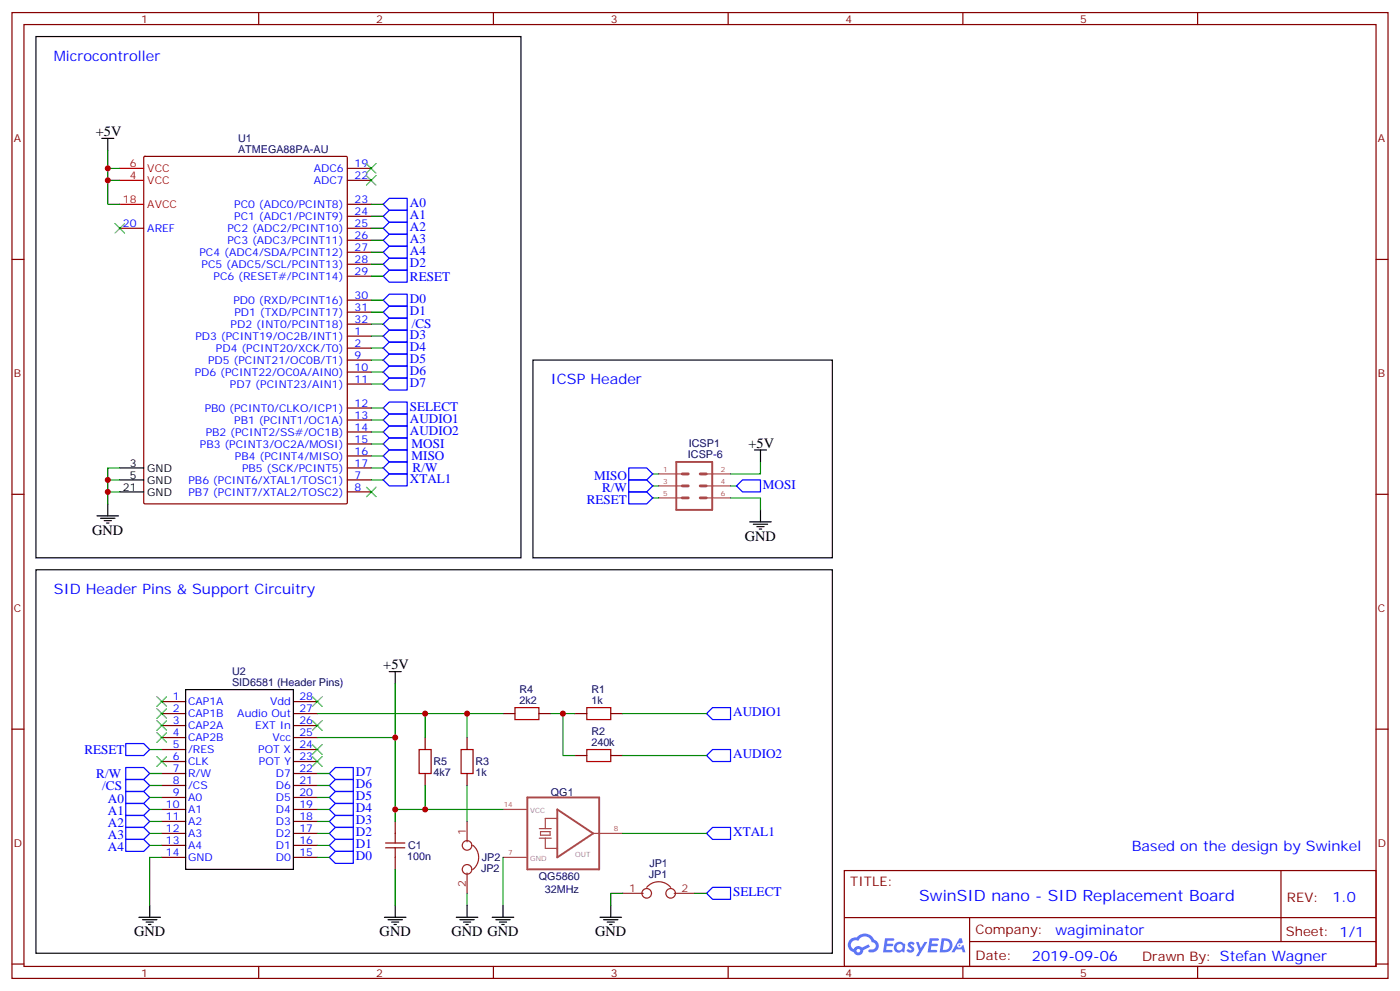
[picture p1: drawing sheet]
<svg xmlns="http://www.w3.org/2000/svg" width="412mm" height="292mm" viewBox="0 0 412 292" stroke-linecap="round" stroke-linejoin="round" font-family="sans-serif">
<g fill="none" stroke="#870000" stroke-width=".35">
<path d="M3.5 3.7h405.4v284.3h-405.4zM7.1 7.2h398.2v277.3h-398.2zM76.2 3.7v3.5M145.3 3.7v3.5M214.5 3.7v3.5M283.6 3.7v3.5M352.8 3.7v3.5M3.5 76.4h3.6M405.3 76.4h3.6M3.5 145.5h3.6M405.3 145.5h3.6M3.5 214.7h3.6"/>
<path d="M405.3 214.7h3.6M248.7 256.3h156.6v28.2h-156.6zM377.3 256.3v20.9M248.7 270.1h156.5M285.6 277.2h119.6M285.6 270.1v14.2M3.5 283.8h3.6M76.2 284.5v3.5M145.3 284.5v3.5M214.5 284.5v3.5M283.6 284.5v3.5M352.8 284.5v3.5"/>
<path d="M405.3 283.8h3.6"/>
</g>
<g fill="#5487ff">
<path d="M267.7 277.5a1.22 1.22 0 0 1 1.7 .2l-.4 .6a.47 .47 0 0 0-.3-.4 .47 .47 0 0 0-.5 .2l.1 .2a1.14 1.14 0 0 1 .8 1.8 1.14 1.14 0 0 1-1.9 0l-.2-.2 .5-.6 .7 .5a.29 .29 0 0 0 .3-.3 .29 .29 0 0 0-.2-.3 1.04 1.04 0 0 1-.6-1.7z"/>
<path d="M260.7 276.2h2.4l.3 .2-.2 .5-1.8 .1-.1 .8h1.5l.3 .4-.3 .4h-1.6l-.2 1.1h1.7l.2 .3-.2 .3-2.6 .1z"/>
<path d="M273.8 276.2h2.4l.3 .2-.1 .5-1.8 .1-.2 .8h1.6l.3 .4-.4 .4-1.6-.1-.1 1.1 1.7 .1 .2 .3-.2 .3-2.6 .1z"/>
<path d="M282.6 276.2h.7l.3 1.3-.6 .3a.69 .69 0 0 0-1 .3 .69 .69 0 0 0 .4 .9 .69 .69 0 0 0 .9-.6l.5-.2 .6 2.2h-.8l-.2-.9h-1.8l-.5 .9h-.8z"/>
<path d="M269.8 277.3h.8l.6 1.8 1.1-1.8h.9l-2.6 4.2h-.8l.9-1.5z"/>
<path d="M277.4 276.2l-.6 4.2h1.3a2.11 2.11 0 0 0 2.5-2.1 2.11 2.11 0 0 0-2.5-2.1zM278.1 277a1.39 1.39 0 0 1 1.7 1.4 1.39 1.39 0 0 1-1.8 1.2h-.3z"/>
<path d="M263.7 277.8a1.54 1.54 0 0 0-.1 2.2 1.54 1.54 0 0 0 2.2 .1l.6 .3 .3-2.3-.2-.3h-.4a1.49 1.49 0 0 0-2.4 0zM264 278.8a.94 .94 0 0 1 1.8 0 .94 .94 0 0 1-1.8 0z"/>
<path d="M250.4 276.6a2.18 2.18 0 0 0 1.1 3.7 1.44 1.44 0 0 0 1.6 .9 1.44 1.44 0 0 0 1.2-1.4l2-1.1-.5-.7-1.9 1a1.47 1.47 0 0 0-2.4 .4 1.39 1.39 0 0 1-.7-1.9 1.39 1.39 0 0 1 2-.5 2.12 2.12 0 0 1 2.2-1.3 2.12 2.12 0 0 1 1.9 1.7 1.14 1.14 0 0 1 1.1 1.4 1.14 1.14 0 0 1-1.7 .7 .43 .43 0 0 0-.5 .4 .43 .43 0 0 0 .4 .5 1.98 1.98 0 0 0 2.5-1.2 1.98 1.98 0 0 0-1.2-2.6 3.1 3.1 0 0 0-5.3-.6l-.9 .1zM252.3 279.9a.55 .55 0 0 1 1.1 0 .55 .55 0 0 1-1.1 0z"/>
<circle cx="282.6" cy="278.3" r=".26"/>
</g>
<g fill="none" stroke="#870000" stroke-width=".35">
<path d="M42.4 46.2l.3-.2h59.3l.3 .2v101.8l-.2 .3h-59.4l-.3-.1zM102.3 49.6h7.1M102.3 53.1h7.1M35.3 67.2h7M102.3 67.2h7.1M102.3 60.1h7.1M102.3 63.7h7.1M102.3 70.7h7.1M102.3 74.3h7.1M102.3 77.8h7.1M102.3 81.3h7.1M102.3 88.4h7.1"/>
<path d="M102.3 91.9h7.1M102.3 95.4h7.1M102.3 99h7.1M102.3 102.5h7.1M102.3 106h7.1M102.3 109.5h7.1M102.3 113.1h7.1M102.3 120.1h7.1M102.3 123.6h7.1M102.3 127.2h7.1M102.3 130.7h7.1M102.3 134.2h7.1"/>
<path d="M102.3 137.8h7.1M102.3 141.3h7.1M102.3 144.8h7.1M47.6 206.6h7.1M47.6 210.1h7.1M47.6 213.6h7.1M47.6 217.1h7.1M86.4 206.6h7.1M86.4 210.1h7.1M86.4 213.6h7.1M86.4 217.1h7.1M125.2 217.1v3.6"/>
<path d="M137.6 217.1v3.6M148.2 210.1h3.5M158.7 210.1h3.6M169.3 210.1h3.6M179.9 210.1h3.5M47.6 220.7h7.1M47.6 224.2h7.1M47.6 227.7h7.1M47.6 231.2h7.1M47.6 234.8h7.1M47.6 238.3h7.1M86.4 220.7h7.1"/>
<path d="M86.4 224.2h7.1M86.4 227.7h7.1M86.4 231.2h7.1M86.4 234.8h7.1M86.4 238.3h7.1M125.2 227.7v3.5M137.6 227.7v3.5M169.3 222.4h3.6M179.9 222.4h3.5M47.6 241.8h7.1M47.6 245.4h7.1M47.6 248.9h7.1"/>
<path d="M47.6 252.4h7.1M86.4 241.8h7.1M86.4 245.4h7.1M86.4 248.9h7.1M86.4 252.4h7.1M116.4 241.8v3.6M116.4 252.4v3.5"/>
</g>
<path d="M35.3 49.6h7M35.3 53.1h7M35.3 60.1h7" fill="none" stroke="#f00" stroke-width=".35"/>
<g fill="none" stroke="#000" stroke-width=".35">
<path d="M10.6 10.8h142.9v153.4h-142.9zM30 40.7h3.5M31.7 40.7v3.6M157 106h88.2v58.2h-88.2zM35.3 137.8h7M222.2 132.5h3.6M224 132.5v3.5M28.6 151.9h6.3M29.6 152.6h4.3M30.7 153.3h2.1M31.4 154h.7M31.7 148.3v3.6"/>
<path d="M35.3 141.3h7M35.3 144.8h7M220.8 153.6h6.4M221.9 154.3h4.2M223 155h2.1M223.7 155.8h.7M224 150.1v3.5M10.6 167.7h234.6v112.9h-234.6zM114.7 197.7h3.5M116.4 197.7v3.6M54.7 203h31.7v52.9h-31.7zM40.9 270.1h6.4"/>
<path d="M42 270.8h4.2M43 271.5h2.2M43.7 272.2h.7M44.1 266.5v3.6M113.2 270.1h6.4M114.3 270.8h4.2M115.4 271.5h2.1M116.1 272.2h.7M116.4 266.5v3.6M134.4 270.1h6.4M135.5 270.8h4.2M136.5 271.5h2.1"/>
<path d="M137.2 272.2h.7M137.6 266.5v3.6M145 270.1h6.3M146 270.8h4.3M147.1 271.5h2.1M147.8 272.2h.7M148.2 266.5v3.6M176.7 270.1h6.4M177.8 270.8h4.2M178.9 271.5h2.1M179.6 272.2h.7M179.9 266.5v3.6"/>
</g>
<g fill="none" stroke="#00f" stroke-width=".35">
<path d="M112.9 77.8l1.8-1.8h5.2v3.6h-5.2zM112.9 60.1l1.8-1.7h5.2v3.5h-5.2zM112.9 63.7l1.8-1.8h5.2v3.5h-5.2zM112.9 67.2l1.8-1.8h5.2v3.6h-5.2zM112.9 70.7l1.8-1.7h5.2v3.5h-5.2zM112.9 74.3l1.8-1.8h5.2v3.5h-5.2zM114.7 79.6h5.2v3.5h-5.2l-1.8-1.8zM112.9 88.4l1.8-1.8h5.2v3.5h-5.2zM112.9 91.9l1.8-1.8h5.2v3.6h-5.2zM112.9 95.4l1.8-1.7h5.2v3.5h-5.2zM114.7 97.2h5.2v3.5h-5.2l-1.8-1.7zM112.9 102.5l1.8-1.8h5.2v3.5h-5.2z"/>
<path d="M112.9 106l1.8-1.8h5.2v3.6h-5.2zM112.9 109.5l1.8-1.7h5.2v3.5h-5.2zM112.9 113.1l1.8-1.8h5.2v3.5h-5.2zM112.9 123.6l1.8-1.7h5.2v3.5h-5.2zM112.9 127.2l1.8-1.8h5.2v3.5h-5.2zM112.9 137.8l1.8-1.8h5.2v3.5h-5.2zM112.9 130.7l1.8-1.8h5.2v3.6h-5.2zM112.9 134.2l1.8-1.7h5.2v3.5h-5.2zM112.9 120.1l1.8-1.7h5.2v3.5h-5.2zM185.2 137.8h5.3l1.8 1.7-1.8 1.8h-5.3zM112.9 141.3l1.8-1.8h5.2v3.6h-5.2zM185.2 141.3h5.3l1.8 1.8-1.8 1.7h-5.3z"/>
<path d="M185.2 144.8h5.3l1.8 1.8-1.8 1.7h-5.3zM217 143.1l1.7-1.8h5.3v3.5h-5.3zM37 218.9h5.3l1.8 1.8-1.8 1.7h-5.3zM208.1 210.1l1.8-1.8h5.3v3.5h-5.3zM37 233h5.3l1.8 1.8-1.8 1.7h-5.3zM37 236.5h5.3l1.8 1.8-1.8 1.8h-5.3zM37 226h5.3l1.8 1.7-1.8 1.8h-5.3zM37 229.5h5.3l1.8 1.7-1.8 1.8h-5.3zM97 238.3l1.8-1.8h5.3v3.6h-5.3zM97 231.2l1.8-1.7h5.3v3.5h-5.3zM98.8 233h5.3v3.5h-5.3l-1.8-1.7zM98.8 226h5.3v3.5h-5.3l-1.8-1.8z"/>
<path d="M208.1 222.4l1.8-1.7h5.3v3.5h-5.3zM37 240.1h5.3l1.8 1.7-1.8 1.8h-5.3zM37 243.6h5.3l1.8 1.8-1.8 1.7h-5.3zM37 247.1h5.3l1.8 1.8-1.8 1.7h-5.3zM97 252.4l1.8-1.8h5.3v3.6h-5.3zM97 248.9l1.8-1.8h5.3v3.5h-5.3zM97 245.4l1.8-1.8h5.3v3.5h-5.3zM97 241.8l1.8-1.7h5.3v3.5h-5.3zM208.1 245.4l1.8-1.8h5.3v3.5h-5.3zM208.1 263l1.8-1.8h5.3v3.6h-5.3z"/>
</g>
<g fill="none" stroke="#008700" stroke-width=".35">
<path d="M31.7 44.3v15.8h3.6M31.7 49.6h3.6M31.7 53.1h3.6M109.4 60.1h3.5M109.4 63.7h3.5M109.4 67.2h3.5M109.4 70.7h3.5M109.4 77.8h3.5M109.4 74.3h3.5M109.4 88.4h3.5M109.4 91.9h3.5M109.4 99h3.5"/>
<path d="M109.4 95.4h3.5M109.4 81.3h3.5M109.4 102.5h3.5M109.4 106h3.5M109.4 109.5h3.5M109.4 113.1h3.5M35.3 137.8h-3.6v10.5M109.4 123.6h3.5M109.4 127.2h3.5M109.4 137.8h3.5M109.4 130.7h3.5M109.4 134.2h3.5"/>
<path d="M109.4 120.1h3.5M192.3 139.5h1.7M224 136v3.5h-8.8M31.7 141.3h3.6M31.7 144.8h3.6M109.4 141.3h3.5M192.3 143.1h1.7M192.3 146.6h1.7M215.2 146.6h8.8v3.5M215.2 143.1h1.8M93.5 217.1h22.9v21.2h31.8M93.5 210.1h54.7"/>
<path d="M116.4 201.3v15.8M125.2 210.1v7M137.6 210.1v7M162.3 210.1h7M165.8 210.1v12.3h3.5M183.4 210.1h24.7M44.1 234.8h3.5M44.1 238.3h3.5M44.1 227.7h3.5M44.1 231.2h3.5M44.1 220.7h3.5M93.5 234.8h3.5"/>
<path d="M93.5 238.3h3.5M93.5 227.7h3.5M93.5 231.2h3.5M116.4 238.3v3.5M125.2 231.2v7.1M137.6 231.2v10.6M183.4 222.4h24.7M44.1 241.8h3.5M44.1 245.4h3.5M44.1 248.9h3.5M47.6 252.4h-3.5v14.1M93.5 241.8h3.5"/>
<path d="M93.5 245.4h3.5M93.5 248.9h3.5M93.5 252.4h3.5M116.4 255.9v10.6M148.2 252.4v14.1M183.4 245.4h24.7M137.6 263v3.5M183.4 263h-3.5v3.5M204.6 263h3.5"/>
</g>
<path d="M199.2 136h10.6v14.1h-10.6zM155.3 234.8h21.2v21.1h-21.2zM164.2 238.3l10.5 7.1-10.5 7z" fill="none" stroke="#a64a4a" stroke-width=".56"/>
<g fill="none" stroke="#a64a4a" stroke-width=".35">
<path d="M194 139.5h7M208.3 139.5h6.9M194 143.1h7M194 146.6h7M208.3 143.1h6.9M208.3 146.6h6.9M148.2 238.3h6.9M148.2 252.4h6.9M158.9 246.8h3.5M158.9 243.9h3.5M159.2 244.8h2.8v1.1h-2.8zM160.6 246.8v3h3.6"/>
<path d="M164.2 240.9h-3.6v3M174.7 245.4h8.7"/>
</g>
<path d="M151.7 208.3h7v3.5h-7zM172.9 208.3h7v3.5h-7zM123.5 220.7h3.5v7h-3.5zM135.8 220.7h3.5v7h-3.5zM172.9 220.7h7v3.5h-7zM113.6 249.6h5.6M113.6 248.2h5.6M116.4 245.4v2.8M116.4 249.6v2.8" fill="none" stroke="#a10000" stroke-width=".35"/>
<g fill="none" stroke="#8c2424" stroke-width=".35">
<path d="M137.6 241.8v6M137.6 257v6M139.3 248.9a4.6 4.6 0 0 1 0 7M183.4 263h6M190.5 261.2a4.6 4.6 0 0 1 7.1 0M198.6 263h6"/>
<circle cx="137.6" cy="255.9" r="1.41"/>
<circle cx="137.6" cy="248.9" r="1.41"/>
<circle cx="190.5" cy="263" r="1.41"/>
<circle cx="197.6" cy="263" r="1.41"/>
</g>
<g fill="none" stroke="#3c3" stroke-width=".35">
<path d="M107.9 48.2l2.9 2.8M107.9 51.7l2.9 2.8M110.8 48.2l-2.9 2.8M110.8 51.7l-2.9 2.8M33.9 65.8l2.8 2.8M36.7 65.8l-2.8 2.8M107.9 143.4l2.9 2.8M110.8 143.4l-2.9 2.8M46.2 205.1l2.8 2.9M46.2 208.7l2.8 2.8M46.2 212.2l2.8 2.8M46.2 215.7l2.8 2.8"/>
<path d="M49 205.1l-2.8 2.9M49 208.7l-2.8 2.8M49 212.2l-2.8 2.8M49 215.7l-2.8 2.8M92.1 219.3l2.8 2.8M92.1 212.2l2.8 2.8M92.1 205.1l2.8 2.9M94.9 219.3l-2.8 2.8M94.9 212.2l-2.8 2.8M94.9 205.1l-2.8 2.9M46.2 222.8l2.8 2.8M49 222.8l-2.8 2.8"/>
<path d="M92.1 222.8l2.8 2.8M94.9 222.8l-2.8 2.8"/>
</g>
<path d="M201 139.5h1.7M206.3 139.5h1.7M201 146.6h1.7M201 143.1h1.7M206.3 146.6h1.7M206.3 143.1h1.7" fill="none" stroke="#a64a4a" stroke-width=".85"/>
<g fill="#c00">
<circle cx="31.8" cy="49.6" r=".88"/>
<circle cx="31.8" cy="141.3" r=".88"/>
<circle cx="125.2" cy="210.1" r=".88"/>
<circle cx="165.8" cy="210.1" r=".88"/>
<circle cx="116.4" cy="217.1" r=".88"/>
<circle cx="116.4" cy="238.3" r=".88"/>
<circle cx="125.2" cy="238.3" r=".88"/>
<circle cx="31.8" cy="144.8" r=".88"/>
<circle cx="31.8" cy="53.1" r=".88"/>
<circle cx="137.6" cy="210.1" r=".88"/>
</g>
<text font-size="4.6" fill="#00f" x="270.8" y="265.3">SwinSID nano - SID Replacement Board</text>
<g font-size="4.2" fill="#00f">
<text x="15.9" y="17.8">Microcontroller</text>
<text x="162.3" y="113.1">ICSP Header</text>
<text x="15.9" y="174.8">SID Header Pins &amp; Support Circuitry</text>
<text x="333.4" y="250.6">Based on the design by Swinkel</text>
<text x="392.5" y="265.6">1.0</text>
<text x="310.9" y="275.1">wagiminator</text>
<text x="304" y="282.9">2019-09-06</text>
</g>
<g font-size="4.2">
<text x="28.2" y="40">+5V</text>
<text x="220.5" y="131.8">+5V</text>
<text x="27.2" y="157.5">GND</text>
<text x="219.4" y="159.3">GND</text>
<text x="112.9" y="197">+5V</text>
<text x="39.5" y="275.7">GND</text>
<text x="111.8" y="275.7">GND</text>
<text x="133" y="275.7">GND GND</text>
<text x="175.3" y="275.7">GND</text>
</g>
<g font-size="3.9" fill="#00f">
<text x="120.7" y="60.9">A0</text>
<text x="120.7" y="64.4">A1</text>
<text x="120.7" y="68">A2</text>
<text x="120.7" y="71.5">A3</text>
<text x="120.7" y="75">A4</text>
<text x="120.7" y="78.5">D2</text>
<text x="120.8" y="82.6">RESET</text>
<text x="120.7" y="89.1">D0</text>
<text x="120.7" y="92.7">D1</text>
<text x="120.7" y="99.7">D3</text>
<text x="121.3" y="96.7">/CS</text>
<text x="120.7" y="103.2">D4</text>
<text x="120.7" y="106.8">D5</text>
<text x="120.7" y="110.3">D6</text>
<text x="120.7" y="113.8">D7</text>
<text x="120.7" y="124.5">AUDIO1</text>
<text x="120.7" y="120.9">SELECT</text>
<text x="120.7" y="128">AUDIO2</text>
<text x="121.2" y="131.9">MOSI</text>
<text x="121.2" y="135.5">MISO</text>
<text x="120.7" y="142.1">XTAL1</text>
<text x="121.5" y="139">R/W</text>
<text x="175" y="141.3">MISO</text>
<text x="224.7" y="143.9">MOSI</text>
<text x="172.8" y="148.3">RESET</text>
<text x="177.3" y="144.8">R/W</text>
<text x="216" y="210.9">AUDIO1</text>
<text x="24.8" y="221.9">RESET</text>
<text x="216" y="223.2">AUDIO2</text>
<text x="28.4" y="229">R/W</text>
<text x="30.1" y="232.5">/CS</text>
<text x="104.9" y="232">D6</text>
<text x="104.9" y="228.5">D7</text>
<text x="31.8" y="236.5">A0</text>
<text x="104.9" y="239.1">D4</text>
<text x="104.9" y="235.5">D5</text>
<text x="31.8" y="240">A1</text>
<text x="31.8" y="243.5">A2</text>
<text x="104.9" y="242.6">D3</text>
<text x="31.8" y="247.1">A3</text>
<text x="31.8" y="250.6">A4</text>
<text x="104.9" y="249.6">D1</text>
<text x="104.9" y="246.1">D2</text>
<text x="216" y="246.2">XTAL1</text>
<text x="104.9" y="253.2">D0</text>
<text x="216" y="263.8">SELECT</text>
</g>
<g font-size="3.9" fill="#800">
<text x="250.5" y="260.9">TITLE:</text>
<text x="379.1" y="265.6">REV:</text>
<text x="287.4" y="275.1">Company:</text>
<text x="378.7" y="275.7">Sheet: 1/1</text>
<text x="287.4" y="282.8">Date:</text>
<text x="336.4" y="282.8">Drawn By: Stefan Wagner</text>
</g>
<g font-size="3.2" fill="#800">
<text x="41.6" y="6.7">1</text>
<text x="110.8" y="6.7">2</text>
<text x="179.9" y="6.7">3</text>
<text x="249.1" y="6.7">4</text>
<text x="318.2" y="6.7">5</text>
<text x="4.1" y="41.8">A</text>
<text x="405.9" y="41.8">A</text>
<text x="4.1" y="110.9">B</text>
<text x="405.9" y="110.9">B</text>
<text x="4.1" y="180.1">C</text>
<text x="405.9" y="180.1">C</text>
<text x="4.1" y="249.2">D</text>
<text x="405.9" y="249.2">D</text>
<text x="41.6" y="287.5">1</text>
<text x="110.8" y="287.5">2</text>
<text x="179.9" y="287.5">3</text>
<text x="249.1" y="287.5">4</text>
<text x="318.2" y="287.5">5</text>
</g>
<g font-size="3.2" fill="#000080">
<text x="70.1" y="41.8">U1</text>
<text x="70.1" y="45">ATMEGA88PA-AU</text>
<text x="202.9" y="131.7">ICSP1</text>
<text x="202.7" y="134.9">ICSP-6</text>
<text x="68.4" y="202">SID6581 (Header Pins)</text>
<text x="68.4" y="198.7">U2</text>
<text x="153" y="207.3">2k2</text>
<text x="153" y="204">R4</text>
<text x="174.2" y="207.3">1k</text>
<text x="174.2" y="204">R1</text>
<text x="174.2" y="219.6">240k</text>
<text x="174.2" y="216.4">R2</text>
<text x="127.7" y="225.3">R5</text>
<text x="140.1" y="225.3">R3</text>
<text x="127.7" y="228.5">4k7</text>
<text x="140.1" y="228.5">1k</text>
<text x="162.3" y="234.3">QG1</text>
<text x="120.2" y="250">C1</text>
<text x="119.9" y="253.2">100n</text>
<text x="141.7" y="256.8">JP2</text>
<text x="142" y="253.5">JP2</text>
<text x="191.3" y="255.3">JP1</text>
<text x="158.7" y="258.9">QG5860</text>
<text x="160.5" y="263">32MHz</text>
<text x="191.1" y="258.5">JP1</text>
</g>
<g font-size="3.2" fill="#f00">
<text x="38.2" y="49.2">6</text>
<text x="38.2" y="52.7">4</text>
<text x="43.4" y="50.6">VCC</text>
<text x="36.2" y="59.8">18</text>
<text x="43.4" y="54.2">VCC</text>
<text x="43.4" y="61.2">AVCC</text>
</g>
<g font-size="3.2" fill="#00f">
<text x="92.4" y="50.6">ADC6</text>
<text x="104.4" y="49.2">19</text>
<text x="104.4" y="52.7">22</text>
<text x="92.4" y="54.2">ADC7</text>
<text x="104.4" y="59.8">23</text>
<text x="69" y="61.2">PC0 (ADC0/PCINT8)</text>
<text x="69" y="64.7">PC1 (ADC1/PCINT9)</text>
<text x="104.4" y="63.3">24</text>
<text x="36.2" y="66.9">20</text>
<text x="43.4" y="68.3">AREF</text>
<text x="67" y="68.3">PC2 (ADC2/PCINT10)</text>
<text x="67" y="71.8">PC3 (ADC3/PCINT11)</text>
<text x="104.4" y="66.9">25</text>
<text x="104.4" y="70.4">26</text>
<text x="58.8" y="75.3">PC4 (ADC4/SDA/PCINT12)</text>
<text x="104.4" y="73.9">27</text>
<text x="104.4" y="77.4">28</text>
<text x="59.4" y="78.8">PC5 (ADC5/SCL/PCINT13)</text>
<text x="62.9" y="82.4">PC6 (RESET#/PCINT14)</text>
<text x="104.4" y="81">29</text>
<text x="68.8" y="89.4">PD0 (RXD/PCINT16)</text>
<text x="104.4" y="88">30</text>
<text x="69" y="93">PD1 (TXD/PCINT17)</text>
<text x="104.4" y="91.5">31</text>
<text x="104.4" y="95.1">32</text>
<text x="57.6" y="100">PD3 (PCINT19/OC2B/INT1)</text>
<text x="67.9" y="96.5">PD2 (INT0/PCINT18)</text>
<text x="104.4" y="98.6">1</text>
<text x="61.3" y="107.1">PD5 (PCINT21/OC0B/T1)</text>
<text x="63.6" y="103.5">PD4 (PCINT20/XCK/T0)</text>
<text x="104.4" y="102.1">2</text>
<text x="104.4" y="105.7">9</text>
<text x="57.4" y="110.6">PD6 (PCINT22/OC0A/AIN0)</text>
<text x="104.4" y="109.2">10</text>
<text x="104.4" y="112.7">11</text>
<text x="67.7" y="114.1">PD7 (PCINT23/AIN1)</text>
<text x="104.4" y="119.8">12</text>
<text x="60.3" y="121.2">PB0 (PCINT0/CLKO/ICP1)</text>
<text x="69" y="124.7">PB1 (PCINT1/OC1A)</text>
<text x="104.4" y="123.3">13</text>
<text x="58.9" y="131.8">PB3 (PCINT3/OC2A/MOSI)</text>
<text x="60.6" y="128.2">PB2 (PCINT2/SS#/OC1B)</text>
<text x="104.4" y="126.8">14</text>
<text x="104.4" y="130.4">15</text>
<text x="69.2" y="135.3">PB4 (PCINT4/MISO)</text>
<text x="104.4" y="133.9">16</text>
<text x="104.4" y="137.4">17</text>
<text x="55.5" y="142.3">PB6 (PCINT6/XTAL1/TOSC1)</text>
<text x="71.3" y="138.8">PB5 (SCK/PCINT5)</text>
<text x="104.4" y="140.9">7</text>
<text x="55.5" y="145.9">PB7 (PCINT7/XTAL2/TOSC2)</text>
<text x="104.4" y="144.5">8</text>
<text x="50.9" y="206.2">1</text>
<text x="50.9" y="209.7">2</text>
<text x="55.4" y="207.6">CAP1A</text>
<text x="79.6" y="207.6">Vdd</text>
<text x="88.2" y="209.7">27</text>
<text x="88.2" y="206.2">28</text>
<text x="50.9" y="213.3">3</text>
<text x="55.4" y="211.1">CAP1B</text>
<text x="55.4" y="214.7">CAP2A</text>
<text x="69.9" y="211.1">Audio Out</text>
<text x="75.1" y="214.7">EXT In</text>
<text x="88.2" y="213.3">26</text>
<text x="50.9" y="216.8">4</text>
<text x="50.9" y="220.3">5</text>
<text x="55.4" y="218.2">CAP2B</text>
<text x="55.4" y="221.7">/RES</text>
<text x="76.1" y="221.7">POT X</text>
<text x="80.3" y="218.2">Vcc</text>
<text x="88.2" y="220.3">24</text>
<text x="88.2" y="216.8">25</text>
<text x="50.9" y="223.8">6</text>
<text x="50.9" y="227.4">7</text>
<text x="55.4" y="225.2">CLK</text>
<text x="76.3" y="225.2">POT Y</text>
<text x="88.2" y="227.4">22</text>
<text x="88.2" y="223.8">23</text>
<text x="50.9" y="230.9">8</text>
<text x="55.4" y="228.8">R/W</text>
<text x="55.4" y="232.3">/CS</text>
<text x="81.3" y="232.3">D6</text>
<text x="81.3" y="228.8">D7</text>
<text x="88.2" y="230.9">21</text>
<text x="48.9" y="237.9">10</text>
<text x="50.9" y="234.4">9</text>
<text x="55.4" y="235.8">A0</text>
<text x="55.4" y="239.4">A1</text>
<text x="81.3" y="239.4">D4</text>
<text x="81.3" y="235.8">D5</text>
<text x="88.2" y="237.9">19</text>
<text x="88.2" y="234.4">20</text>
<text x="48.9" y="241.5">11</text>
<text x="48.9" y="245">12</text>
<text x="55.4" y="242.9">A2</text>
<text x="81.3" y="242.9">D3</text>
<text x="88.2" y="245">17</text>
<text x="88.2" y="241.5">18</text>
<text x="48.9" y="248.5">13</text>
<text x="55.4" y="246.4">A3</text>
<text x="55.4" y="249.9">A4</text>
<text x="81.3" y="249.9">D1</text>
<text x="81.3" y="246.4">D2</text>
<text x="88.2" y="248.5">16</text>
<text x="48.9" y="252.1">14</text>
<text x="55.4" y="253.5">GND</text>
<text x="81.3" y="253.5">D0</text>
<text x="88.2" y="252.1">15</text>
</g>
<g font-size="3.2">
<text x="38.2" y="137.4">3</text>
<text x="38.2" y="140.9">5</text>
<text x="43.4" y="142.3">GND</text>
<text x="43.4" y="138.8">GND</text>
<text x="36.2" y="144.5">21</text>
<text x="43.4" y="145.9">GND</text>
</g>
<g font-size="3.2" fill="#8d2323">
<text x="137.2" y="245.7" transform="rotate(-90 137.2 245.7)">1</text>
<text x="137.2" y="261.1" transform="rotate(-90 137.2 261.1)">2</text>
<text x="185.3" y="262.6">1</text>
<text x="200.7" y="262.6">2</text>
</g>
<g font-size="2.1" fill="#a54b4b">
<text x="195.4" y="138.8">1</text>
<text x="195.4" y="142.4">3</text>
<text x="212.3" y="138.8">2</text>
<text x="212.3" y="142.4">4</text>
<text x="195.4" y="145.9">5</text>
<text x="212.3" y="145.9">6</text>
<text x="148.4" y="237.6">14</text>
<text x="180.8" y="244.7">8</text>
<text x="149.7" y="251.7">7</text>
</g>
<g font-size="2.1" fill="#838383">
<text x="156.2" y="239.4">VCC</text>
<text x="156.2" y="253.5">GND</text>
<text x="169.4" y="252.4">OUT</text>
</g>
</svg>
